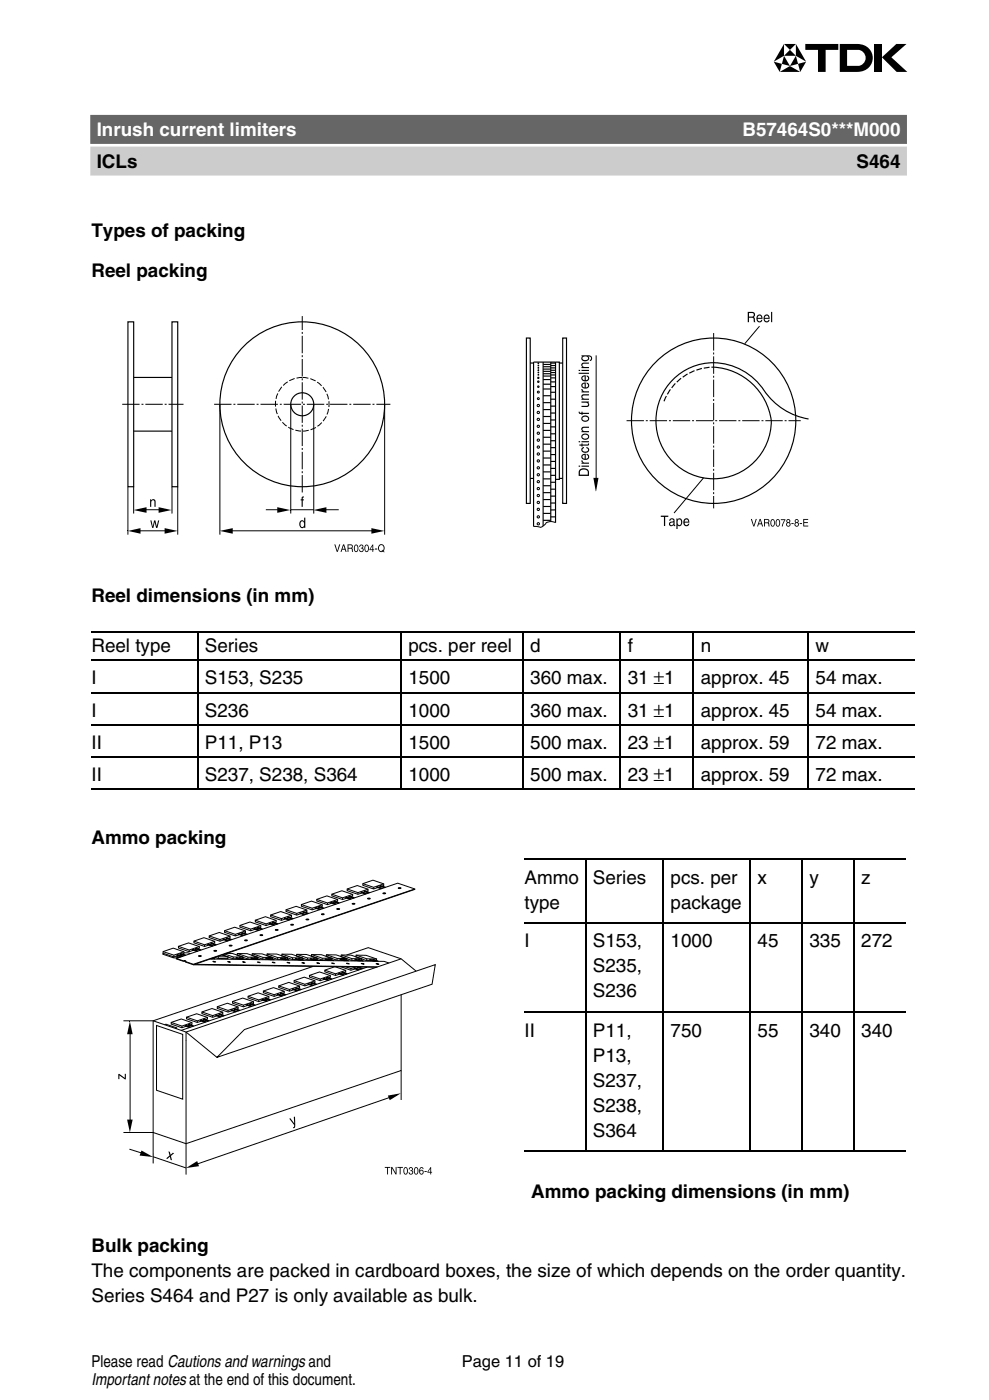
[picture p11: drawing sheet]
<svg xmlns="http://www.w3.org/2000/svg" width="148mm" height="210mm" viewBox="0 0 148 210" stroke-linecap="round" stroke-linejoin="round" font-family="sans-serif">
<g fill="#000">
<path d="M19.2 79.6l1.9-.4v.8zM20 76.5l2-.5v.9zM22.5 78h.2l.2 .9 .2-.9h.2l.2 .9 .2-.9h.2l-.3 1.2h-.2l-.2-.9-.2 .9h-.2zM22.5 74.9h.1v.1l.4-.2 .3 .2v1h-.2v-.9l-.2-.1-.2 .1v.9h-.2zM23.8 76l1.9 .5-1.9 .4zM24.7 79.2l1.9 .4-1.9 .4zM32.9 79.6l2-.4v.8zM41.5 76l2 .5-2 .4zM45.2 74.5l.3-.1v.2l-.1 .1v.2h.1v.1h-.1v1h-.2v-1h-.2v-.1h.2zM47 76.5l1.9-.5v.9zM55.6 79.2l2 .4-2 .4zM88.9 71.6h.8l-.4 2z"/>
<path d="M19.5 153.1l.4 2h-.9zM53.7 145h.4l-.2 .1zM17.7 161h.2l.8 .6v-.6h.2v.8h-.2l-.8-.6v.6h-.2zM19 167.9h.9l-.4 1.9zM21.2 172.5l1.7 1-2-.2zM25.2 172.6l.2 .1 .2 .4 .3-.3 .2 .1-.5 .4 .2 .7-.2-.1-.2-.5-.3 .4-.2-.1 .5-.5zM27.9 175.1l1.6-1 .3 .7zM43.3 167.7h.2l.6 .7-.1-.9 .2-.1v.9a.69 .69 0 0 1-.2 .9l-.1-.2 .2-.1v-.2zM58.1 164.3l2-.4-1.7 1.1z"/>
<path d="M112 46.8h.9a.43 .43 0 0 1 0 .7l.1 .1 .2 .7h-.3v-.2a.32 .32 0 0 0-.2-.5h-.5v.7h-.2zM112.2 46.9v.6l.7-.1v-.2l-.1-.3zM113.4 47.3l.4-.2 .2 .1 .2 .3v.3h-.7l.1 .3 .2 .1 .4-.2a.42 .42 0 0 1-.7 .3 .76 .76 0 0 1-.1-1zM113.6 47.4l-.1 .3h.6l-.2-.3zM114.5 47.3l.4-.2 .2 .1 .2 .3v.3h-.7l.1 .3 .2 .1 .2-.2h.2a.44 .44 0 0 1-.4 .3 .44 .44 0 0 1-.5-.2v-.3zM114.7 47.4l-.1 .3h.5l-.1-.3zM115.5 46.8h.2v1.5h-.2z"/>
<path d="M45 78.1l.3-.1 .3 .2v-.6h.1v1.6h-.1v-.2l-.3 .2a.65 .65 0 0 1-.3-1.1zM45.1 78.2l-.1 .2a.39 .39 0 0 0 .4 .6 .52 .52 0 0 0-.1-.8z"/>
<path d="M86.9 70.4a.84 .84 0 0 1 1.3 .4v.6h-1.5v-.6zM86.9 70.6v.6h1.2v-.4a.64 .64 0 0 0-1.2-.2zM87.1 69.8h1.1v.2h-1.1zM86.7 69.8h.2v.2h-.2zM87.1 69h.2l.1 .3 .8 .1v.1h-1.1v-.1h.2zM87.2 68.2l.6-.2v.8l.1-.1 .2-.2-.2-.3v-.2a.45 .45 0 0 1 .4 .4 .45 .45 0 0 1-.3 .5 .56 .56 0 0 1-.7 0 .56 .56 0 0 1-.1-.7zM87.3 68.3v.3l.3 .2v-.6zM87.1 67.2l.4-.2v.2l-.2 .2a.46 .46 0 0 0 .4 .3 .46 .46 0 0 0 .4-.3l-.3-.2v-.2l.4 .2 .1 .2a.57 .57 0 0 1-.7 .5 .57 .57 0 0 1-.5-.7zM86.8 66.6h.3v-.1h.2v.1h.7l.1-.1h.1l.1 .1-.1 .2h-.9v.2h-.2v-.2h-.3zM87.1 66.1h1.1v.2h-1.1zM86.7 66.1h.2v.2h-.2zM87.2 65.2a.57 .57 0 0 1 .7-.2 .57 .57 0 0 1 .3 .7 .57 .57 0 0 1-.8 .2 .57 .57 0 0 1-.2-.7zM87.3 65.3a.37 .37 0 0 0 .4 .5 .37 .37 0 0 0 .3-.5l-.3-.1zM87.2 64h1v.1l-.8 .1-.1 .2 .1 .2h.8v.2h-1.1v-.2h.2l-.2-.3zM87.2 62.5a.57 .57 0 0 1 .7-.2 .57 .57 0 0 1 .3 .7 .57 .57 0 0 1-.8 .2 .57 .57 0 0 1-.2-.7zM87.3 62.6a.37 .37 0 0 0 .4 .5 .37 .37 0 0 0 .3-.5l-.3-.1zM86.7 61.7h.1l.2 .2h.1v-.2h.2v.2h.9v.2h-.9v.1h-.2v-.1l-.3-.1zM87.1 60.2h1.1v.2h-.1a.35 .35 0 0 1 0 .6h-1v-.2h.8h.2v-.1l-.2-.3h-.8zM87.2 59.2l1-.1v.2h-.8l-.1 .2 .1 .2 .8 .1v.1h-1.1v-.1h.2l-.2-.3zM87.1 58.3h.2l.1 .3 .8 .1v.1h-1.1v-.1h.2zM87.2 57.5l.6-.2v.8h.1l.2-.3-.2-.3v-.2a.45 .45 0 0 1 .4 .4 .45 .45 0 0 1-.3 .5 .56 .56 0 0 1-.7 0 .56 .56 0 0 1-.1-.7zM87.3 57.6v.3l.3 .2v-.6zM87.2 56.5l.6-.2v.7h.1l.2-.3-.2-.4a.41 .41 0 0 1 .4 .4 .61 .61 0 0 1-.6 .5 .61 .61 0 0 1-.6-.5zM87.3 56.6v.3l.3 .1v-.6zM86.7 55.9h1.5v.2h-1.5zM87.1 55.5h1.1v.1h-1.1zM86.7 55.5h.2v.1h-.2zM87.2 54.4h1v.1h-.8l-.1 .3 .1 .2h.8v.2h-1.1v-.2h.2l-.2-.3zM87.3 53.5v.2a.47 .47 0 0 0 .4 .3 .47 .47 0 0 0 .4-.3v-.1a.6 .6 0 0 0-.8-.1zM87.1 53.3h1.4a.48 .48 0 0 1 .1 .7l-.2 .1 .2-.4a.36 .36 0 0 0-.5-.3l.2 .3a.62 .62 0 0 1-.6 .5 .62 .62 0 0 1-.6-.5l.2-.3h-.2z"/>
<path d="M99 77.3h1.1v.2h-.4v1.4h-.2v-1.4h-.5zM100.3 77.9a.42 .42 0 0 1 .4-.2 .42 .42 0 0 1 .4 .3v.7l.1 .2-.3-.1v-.1a.36 .36 0 0 1-.5 .2 .36 .36 0 0 1-.1-.6l.5-.1 .1-.2-.2-.1-.3 .2h-.1zM100.5 78.4l-.1 .3a.29 .29 0 0 0 .5-.2v-.2zM101.6 78v.6l.2 .1a.47 .47 0 0 0 .2-.4 .47 .47 0 0 0-.2-.4zM101.3 77.7h.2v.2l.3-.2a.63 .63 0 0 1 .4 .6 .63 .63 0 0 1-.4 .6l-.3-.2v.6h-.2zM102.5 77.9l.4-.2 .2 .1 .1 .2 .1 .4h-.7l.1 .3h.1l.3-.2h.2a.44 .44 0 0 1-.4 .4 .44 .44 0 0 1-.5-.3v-.3zM102.7 77.9l-.1 .3h.5l-.1-.3z"/>
<path d="M112.5 77.8h.1l.3 1 .3-1h.2l-.4 1.1h-.1zM113.8 77.8h.2l.3 1.1h-.1l-.1-.3h-.4l-.1 .3h-.2zM113.9 78l-.2 .5h.3zM114.5 77.8h.6a.32 .32 0 0 1 0 .6l.2 .5h-.2v-.4h-.2h-.3v.4h-.1zM114.6 77.9v.4h.5v-.3zM115.6 78v.2a.53 .53 0 0 0 .2 .6 .56 .56 0 0 0 0-.8zM115.5 77.9l.3-.1a.65 .65 0 0 1 0 1.2 .67 .67 0 0 1-.3-1.1zM116.4 78v.2a.53 .53 0 0 0 .1 .6 .58 .58 0 0 0 0-.8zM116.3 77.9l.2-.1a.65 .65 0 0 1 0 1.2 .67 .67 0 0 1-.2-1.1zM117 77.9h.7l-.4 1h-.2l.1-.2 .3-.7h-.5zM117.9 77.9l.2-.1 .3 .2-.1 .3a.33 .33 0 0 1 0 .6h-.3a.33 .33 0 0 1-.2-.2 .33 .33 0 0 1 .1-.4 .28 .28 0 0 1 0-.4zM117.9 78.5v.3h.3v-.3zM118 78v.3l.2-.1v-.2zM118.6 78.4h.3v.2h-.3zM119.2 77.9l.2-.1 .2 .2-.1 .3a.33 .33 0 0 1 .1 .5 .33 .33 0 0 1-.5 .1 .33 .33 0 0 1 .1-.6 .28 .28 0 0 1 0-.4zM119.2 78.5v.3h.3v-.3zM119.2 78v.3l.3-.1v-.2zM119.8 78.4h.4v.2h-.4zM120.3 77.8h.8v.1h-.6v.4h.5v.1h-.5v.4h.6v.1h-.8z"/>
<path d="M50.1 81.6h.1l.3 1 .3-1h.2l-.4 1.1h-.1zM51.4 81.6h.2l.3 1.1h-.1l-.1-.3h-.4l-.1 .3h-.2zM51.5 81.8l-.2 .5h.3zM52.1 81.6h.6a.33 .33 0 0 1 0 .6l.2 .5h-.2v-.4h-.2h-.3v.4h-.1zM52.2 81.7v.4h.5v-.3zM53.2 81.8v.2a.53 .53 0 0 0 .2 .7 .58 .58 0 0 0 0-.9zM53.1 81.7l.3-.1a.64 .64 0 0 1 0 1.2 .67 .67 0 0 1-.3-1.1zM53.9 81.7l.2-.1a.29 .29 0 0 1 .3 .2 .29 .29 0 0 1 0 .3l-.1 .1a.33 .33 0 0 1 0 .5l-.3 .1-.2-.2v-.2l.3 .3 .3-.3-.1-.1-.2-.1v-.1h.2v-.3h-.2l-.3 .2zM54.8 81.8l-.1 .2a.53 .53 0 0 0 .2 .7 .58 .58 0 0 0 0-.9zM54.7 81.7l.2-.1a.64 .64 0 0 1 0 1.2 .67 .67 0 0 1-.2-1.1zM55.8 81.6h.1v.8h.2v.1h-.2v.2h-.1v-.2h-.4zM55.8 81.9l-.3 .5h.3zM56.2 82.2h.3v.2h-.3zM56.9 81.8a.45 .45 0 0 0-.1 .5 .45 .45 0 0 0 .5 .3l-.1-.1v-.1l.2 .1a.44 .44 0 0 0 .1-.5 .44 .44 0 0 0-.6-.2zM56.8 81.7l.3-.1a.64 .64 0 0 1 .4 1l.1 .1-.1 .1-.1-.1-.3 .1a.62 .62 0 0 1-.5-.5 .62 .62 0 0 1 .2-.6z"/>
<path d="M57.7 175h.8v.1h-.4v1h-.1v-1h-.3zM58.6 175h.2l.5 .9v-.9h.1v1.1h-.1l-.6-.9v.9h-.1zM59.5 175h.9v.1h-.4v1h-.1v-1h-.4zM60.7 175.2l-.1 .1a.52 .52 0 0 0 .2 .7 .59 .59 0 0 0 0-.9zM60.6 175.1l.2-.1a.64 .64 0 0 1 0 1.1 .66 .66 0 0 1-.2-1zM61.4 175h.2a.29 .29 0 0 1 .2 .1 .29 .29 0 0 1 0 .3l-.1 .1a.32 .32 0 0 1 .1 .6h-.3a.32 .32 0 0 1-.3-.4l.4 .3 .2-.2-.1-.2h-.2v-.1l.2-.1v-.2l-.1-.1-.4 .2zM62.2 175.2v.1a.52 .52 0 0 0 .1 .7 .57 .57 0 0 0 0-.9zM62.1 175.1l.2-.1a.64 .64 0 0 1 0 1.1 .66 .66 0 0 1-.2-1zM62.9 175.1l.4-.1 .1 .3-.2-.2-.2 .1-.1 .3a.29 .29 0 0 1 .5 0 .38 .38 0 0 1-.3 .6 .65 .65 0 0 1-.2-1zM63 175.6v.3h.3v-.3l-.2-.1zM63.6 175.6h.3v.1h-.3zM64.5 175h.1v.7h.1v.1h-.1v.3h-.1v-.3h-.5zM64.5 175.2l-.4 .5h.4z"/>
</g>
<path d="M106.9 49.9v26.3M18.3 60.6h9.2M32.1 60.6h26.4M45.3 73.8v-26.4M93.9 63.1h26.1" fill="none" stroke="#000" stroke-width=".15" stroke-dasharray="2.6 .3 .3 .3" stroke-linecap="butt"/>
<g fill="none" stroke="#000" stroke-width=".17">
<path d="M19.2 48.3h.8v24.7h-.8zM20 56.6h5.8M25.8 48.3h.8v24.7h-.8zM78.9 50.7h.5v24.8h-.5zM79.4 54.4h.5M81.4 59.3h1.1M81.4 58.3h1.1M81.4 57.6h1.1M81.4 56.9h1.1M81.4 56.4h1.1M81.4 56h1.1M81.4 55.7h1.1"/>
<path d="M81.4 55.3h1.1M81.4 55h1.1M81.4 54.6h1.1M81.4 54.3v24.6M82.5 59.9h.7M82.5 58.8h.7M82.5 58h.7M82.5 57.3h.7M82.5 56.7h.7M82.5 56.2h.7M82.5 55.9h.7M82.5 55.5h.7"/>
<path d="M82.5 55.2h.7M82.5 54.8h.7M82.5 54.3v23.9M82.5 54.4h.7M83.2 54.3h.6v17.6h-.6M83.2 54.3h-3.3v24.6M83.2 54.3v24.1M83.8 54.4h.5M84.3 50.7h.6v24.8h-.6zM98.2 54.3a12.3 12.3 0 0 1 17.4 .1 12.3 12.3 0 0 1 0 17.4 12.3 12.3 0 0 1-17.4 0 12.5 12.5 0 0 1 0-17.5zM106.9 55a9.3 9.3 0 0 1 8.7 8.1 8.7 8.7 0 0 1-9.6 8.6 8.7 8.7 0 0 1-7.6-10.5 8.7 8.7 0 0 1 11.2-6.4 10 10 0 0 1 5.4 4.5 10 10 0 0 0 6.1 3.5M20 64.6h5.8"/>
<path d="M79.4 71.7h.5M81.4 78h1.1M81.4 77h1.1M81.4 75.9h1.1M81.4 74.9h1.1M81.4 73.9h1.1M81.4 72.8h1.1M81.4 71.8h1.1M81.4 70.7h1.1M81.4 69.7h1.1M81.4 68.7h1.1M81.4 67.6h1.1"/>
<path d="M81.4 66.6h1.1M81.4 65.6h1.1M81.4 64.5h1.1M81.4 63.5h1.1M81.4 62.4h1.1M81.4 61.4h1.1M81.4 60.4h1.1M82.5 77.5h.7M82.5 76.5h.7M82.5 75.4h.7M82.5 74.4h.7M82.5 73.3h.7"/>
<path d="M82.5 72.3h.7M82.5 71.3h.7M82.5 70.2h.7M82.5 69.2h.7M82.5 68.2h.7M82.5 67.1h.7M82.5 66.1h.7M82.5 65h.7M82.5 64h.7M82.5 63h.7M82.5 61.9h.7M82.5 60.9h.7"/>
<path d="M83.8 71.7h.5"/>
<circle cx="45.3" cy="60.6" r="1.72"/>
<circle cx="45.3" cy="60.6" r="12.4"/>
</g>
<path d="M45.3 56.6a4 4 0 0 0-3.6 5.8 4 4 0 0 0 6.8 .7 4 4 0 0 0-2.4-6.4l-.8-.1" fill="none" stroke="#000" stroke-width=".15" stroke-dasharray=".9 .3" stroke-linecap="butt"/>
<g fill="none" stroke="#000" stroke-width=".15">
<path d="M80.6 55.8l.1 .1zM80.6 55.1l.1 .1zM80.6 55.5h.1zM89.3 53.3v18.6M113.8 48.9l-2.2 2.6M19.2 73v7.2M20 73v4M20.9 79.6h4M21.7 76.4h2.3M25.8 73v4M26.6 73v7.2M32.9 60.6v19.6"/>
<path d="M34.7 79.6h21.2M39.8 76.4h2M43.6 60.6v16.4M43.6 76.4h3.4M47 60.6v16.4M48.7 76.4h2M57.6 60.6v19.6M80.6 72.1h.2v.2h-.3zM80.6 65.8l.2 .1v.2l-.1 .1-.2-.2zM83.2 78.4a1.3 1.3 0 0 0-1.7 .4 .76 .76 0 0 1-1 .1h-.6M105.4 71.6l-4.4 5.3M33.6 139.5l1.7 .6 1.5-.5"/>
<path d="M35.9 138.8l1.7 .5 1.5-.5M36.2 139.9l.8 .2M36.3 140l-.2 .1M36.5 139.9l.3-.1v-.2l-1.6-.6-1.6 .5v.3l1.7 .5 .6-.2M37.6 139.3v.3M38 139.2l.8 .3M38.2 138l1.7 .5 1.5-.5M38.5 139.1l.8 .2M38.6 139.2l-.2 .1M38.8 139.1l.3-.1v-.2l-1.6-.6-1.6 .6v.2l1.7 .6 .6-.3M38.9 139.5l-.9-.3 .7 .3M39.4 139.3l-.9-.2 .7 .3"/>
<path d="M39.9 138.5v.3M40.3 138.5l.8 .2M40.5 137.2l1.7 .5 1.5-.5M40.8 138.3l.8 .2M40.9 138.4l-.2 .1M41.1 138.3h.3v-.3l-1.6-.6-1.6 .6v.2l1.7 .6 .6-.2M41.2 138.7l-.9-.2 .7 .2M41.3 139.4h.4l-.3 .1zM41.3 139.5h.3M41.7 138.5l-.9-.2 .7 .3M42.2 137.7v.3M42.6 137.7l.8 .2"/>
<path d="M42.9 136.4l1.6 .6 1.5-.6M43.1 137.5l.8 .3M43.2 137.6l-.2 .1M43.4 137.6l.3-.1v-.3l-1.6-.5-1.6 .5v.2l1.7 .6 .6-.2M43.5 137.9l-.9-.2 .7 .3M43.6 138.6h.3a.17 .17 0 0 1-.1 .2 .17 .17 0 0 1-.2-.1zM43.6 138.7h.3M44 137.7l-.9-.2 .7 .3M44.5 137v.2M44.9 136.9l.8 .3M45.2 135.6l1.6 .6 1.5-.5M45.4 136.7l.8 .3"/>
<path d="M45.6 136.8l-.3 .1M45.7 136.8l.3-.1v-.3l-1.6-.5-1.5 .5v.3l1.6 .5 .6-.2M45.8 137.1l-.9-.2 .7 .3M45.9 137.8l.4 .1zM45.9 137.9h.3M46.3 136.9l-.9-.2 .7 .3M46.8 136.2v.2M47.2 136.1l.8 .3M47.5 134.8l1.6 .6 1.5-.5M47.7 135.9l.8 .3M47.8 136l-.2 .1M48 136l.3-.1v-.2l-1.6-.6-1.5 .5v.3l1.6 .5 .6-.2"/>
<path d="M48.1 136.3l-.9-.2 .7 .3M48.2 137.1h.4l-.3 .1zM48.2 137.1h.3M48.6 136.2l-.9-.3 .7 .3M49.1 135.4v.2M49.5 135.3l.8 .3M49.7 134.1l1.6 .5 1.5-.5M50 135.2l.8 .2M50.2 135.3l-.3 .1M50.3 135.2l.3-.1v-.2l-1.6-.6-1.5 .5v.3l1.6 .5 .6-.2M50.4 135.5l-.9-.2 .7 .3M50.5 136.3h.3"/>
<path d="M50.5 136.3h.4l-.3 .1zM50.9 135.4l-.9-.2 .7 .2M51.3 134.6v.3M51.8 134.6l.8 .2M52 133.3l1.6 .5 1.5-.5M52.3 134.4l.7 .2M52.4 134.5l-.3 .1M52.6 134.4h.2v-.3l-1.6-.5-1.5 .5v.2l1.6 .6 .6-.2M52.6 134.8l-.8-.2 .7 .2M52.8 135.5h.4l-.3 .1zM52.8 135.5h.3M53.1 134.6l-.8-.2 .6 .3"/>
<path d="M53.6 133.8v.3M54.1 133.8l.8 .2M54.4 132.5l1.6 .5 1.5-.5M54.6 133.6l.7 .3M54.7 133.7l-.3 .1M54.9 133.7l.2-.1v-.3l-1.6-.5-1.5 .5v.2l1.6 .6 .6-.2M54.9 134l-.8-.2 .7 .3M55.1 134.7h.4l-.3 .1zM55.1 134.8h.3M55.4 133.8l-.8-.2 .6 .3M56 133v.3M56.4 133l.8 .2"/>
<path d="M56.9 132.8l.8 .3M57.1 132.9l-.3 .1M57.2 132.9l.3-.1v-.3l-1.6-.5-1.5 .5v.2l1.6 .6 .6-.2M57.3 133.2l-.9-.2 .7 .3M57.4 133.9h.4l-.3 .1zM57.4 134h.3M57.8 133l-.9-.2 .7 .3M59.7 133.1l.4 .1h-.3zM59.7 133.2h.3M62.1 133.3l-33.1 11.3-1.2-.4M19.5 154.2v13.9M23.4 153.8l4 1.3v9.7l-4-1.3z"/>
<path d="M24.4 142.9v.2l1.6 .5h.7M24.4 142.7l1.6 .5 1.6-.5M24.7 153.6h.2l1.6 .5v.2M25.6 153.3l1.7 .5 1.5-.5M26 143.2v.4M26.4 143.4h.6M26.4 143.7l1.1 .4M26.5 154.1l-.2 .1M26.5 143.5l.3 .1M26.5 143.2l.8 .2M26.7 141.9l1.6 .5 1.6-.5M26.9 143.6l-.4-.1 .2 .1"/>
<path d="M26.9 143.2l.6 .2M27 143.5h.1M27 143l.8 .2M27.1 143.5h-.2M27.1 143.1l-.3 .1M27.3 153.8v.3M27.3 143h.3v-.3l-1.6-.5-1.6 .5v.2l1.6 .6 .7-.2M27.4 143.4l-.9-.2 .7 .2M27.5 144.1h.3v.1M27.5 144.1l-1.1-.4 33.2-11.3 2.5 .9-33.1 11.3-1.2-.4M27.5 144.1h.1M27.5 144.1l.3 .1"/>
<path d="M27.6 142.8l.9 .2M27.7 153.8l.8 .2M27.8 143.2l-.8-.2 .7 .3M27.9 156h.1M27.9 152.5l1.7 .6 1.5-.6M28.2 153.6l.8 .3M28.3 153.7l-.2 .1M28.3 142.4v.3M28.5 153.7l.3-.1v-.3l-1.6-.5-1.6 .5v.2l1.7 .6 .6-.2M28.6 154l-.9-.2 .7 .3M28.8 142.4l.8 .2M29 144.6l27.4 .4"/>
<path d="M29 144.6h.1M29.1 153.8l-.9-.2 .7 .3M29.1 141.1l1.6 .6 1.5-.6M29.1 144.6l27.5 .4M29.3 142.2l.8 .3M29.4 142.3l-.3 .1M29.6 153.1v.2M29.6 142.3l.3-.1v-.3l-1.6-.5-1.6 .5v.2l1.6 .6 .7-.2M29.7 142.6l-.9-.2 .7 .3M29.8 143.3a.17 .17 0 0 1 .2-.1 .17 .17 0 0 1 .1 .2zM29.8 143.4h.3M30 153l.8 .2"/>
<path d="M30.1 142.4l-.8-.2 .7 .3M30.2 151.7l1.7 .6 1.5-.5M30.5 152.8l.8 .3M30.6 152.9l-.2 .1M30.7 141.7v.2M30.8 152.9l.3-.1v-.3l-1.6-.5-1.6 .5v.3l1.7 .5 .6-.2M30.9 153.2l-.9-.2 .7 .3M31.1 141.6l.8 .2M31.3 140.3l1.7 .6 1.5-.5M31.4 153.1l-.9-.3 .7 .3M31.5 143.8l26 .3 .8 .3M31.6 141.4l.8 .3"/>
<path d="M31.6 143.7l.1 .1M31.7 143.7l.1 .1M31.7 143.7l.2 .1M31.7 141.5l-.3 .1M31.8 143.7l.4 .1M31.9 152.3v.2M31.9 143.7l.4 .1M31.9 144.1l.4 .1zM31.9 141.5l.3-.1v-.3l-1.6-.5-1.5 .5v.3l1.6 .5 .6-.2M31.9 143.6l-.2 .1M32 141.8l-.9-.2 .7 .3M32.1 142.5l.3 .1h-.2z"/>
<path d="M32.1 142.6h.3M32.3 152.2l.8 .3M32.5 141.7l-.9-.3 .7 .3M32.5 158.5l4.1-4.1 28.6-9.8-.5 3-32.2 10.9-4.6-3.8v21.4M32.6 150.9l1.6 .6 1.5-.5M32.6 143.4l1.6 .1M32.7 143.4v.3M32.8 152l.8 .3M32.9 152.1l-.2 .2M33 140.9v.2M33.1 152.1l.3-.1v-.2l-1.6-.6-1.6 .5v.3l1.7 .5 .6-.2M33.2 152.4l-.9-.2 .7 .3"/>
<path d="M33.3 143.2l.9 .3-.1 .2h-1.4l-.5-.2M33.4 140.8l.8 .3M33.6 143l1.4 .5h1.4M33.7 152.3l-.9-.3 .7 .3M33.8 142.9l1 .1 1.6 .5v.3l-1.5-.1-1.6-.5v-.1M33.9 140.6l.8 .3M34 140.8h-.2M34.1 144.2l.4 .1zM34.2 151.5v.2M34.2 140.7l.3-.1v-.2l-1.6-.6-1.6 .5v.3l1.7 .5 .6-.2M34.3 141l-.9-.2 .7 .3M34.3 141.8l.1-.1a.17 .17 0 0 1 .2 0 .17 .17 0 0 1 .1 .1z"/>
<path d="M34.4 141.8h.3M34.6 151.4l.8 .3M34.8 140.9l-.9-.3 .7 .3M34.8 150.2l1.7 .5 1.5-.5M35 143.5l-.1 .2M35.1 151.3l.8 .2M35.2 151.4l-.2 .1M35.3 140.1v.2M35.4 143.6l.7 .2M35.4 151.3l.3-.1v-.2l-1.6-.6-1.5 .5v.3l1.6 .5 .6-.2M35.5 151.6l-.9-.2 .7 .3M35.6 143h1.4l1.6 .5v.3h-1.5l-1.6-.6z"/>
<path d="M35.6 143l1.6 .5h1.4M35.7 140l.8 .3M35.8 143.6l.8 .2M35.9 143.8l-.5-.2 .8 .2M36 151.5l-.9-.2 .7 .3M36.3 144.2l.4 .1zM36.4 143.8l-.6-.2 .9 .2M36.5 150.7v.3M36.6 140.2l-.9-.2 .7 .3M36.7 141v-.1a.17 .17 0 0 1 .2 0 .17 .17 0 0 1 .1 .1zM36.7 141h.3M36.9 150.6l.8 .3"/>
<path d="M37.1 140.1l-.9-.2 .7 .2M37.2 149.4l1.6 .5 1.5-.5M37.2 143.5l-.1 .3M37.4 150.5l.8 .2M37.6 150.6l-.3 .1M37.6 143.6l.8 .3M37.7 150.5l.3-.1v-.2l-1.6-.6-1.6 .6v.2l1.7 .6 .6-.3M37.8 143h1.5l1.6 .6-.1 .2h-1.5l-1.6-.5zM37.8 143l1.6 .5 1.5 .1M37.8 150.9l-.9-.3 .7 .3M38.1 143.6l.7 .3M38.2 143.9l-.6-.3 .9 .3"/>
<path d="M38.3 150.7l-.9-.2 .7 .3M38.6 144.2l.4 .1zM38.6 143.9l-.5-.3 .8 .3M38.8 149.9v.3M39 140.2h.3a.17 .17 0 0 1-.1 .1 .17 .17 0 0 1-.2 0zM39 140.2h.3M39.2 149.9l.8 .2M39.4 143.5l-.1 .3M39.5 148.6l1.6 .5 1.5-.5M39.7 149.7l.8 .3M39.8 143.6l.8 .3M39.9 149.8l-.3 .1"/>
<path d="M40 143h1.5l1.6 .6-.1 .3-1.4-.1-1.6-.5zM40 143l1.6 .6h1.5M40 149.7h.3v-.3l-1.6-.5-1.5 .5v.2l1.6 .6 .6-.2M40.1 150.1l-.9-.2 .7 .2M40.3 143.7l.8 .2M40.4 143.9l-.6-.3 .9 .3M40.6 149.9l-.9-.2 .7 .3M40.8 144.3l.4 .1zM40.8 143.9l-.5-.2 .8 .2M41.1 149.1v.3M41.5 149.1l.8 .2M41.6 143.6v.2"/>
<path d="M41.8 147.8l1.6 .6 1.5-.6M42 148.9l.8 .3M42.1 143.7l.7 .2M42.2 149l-.3 .1M42.2 143.1h1.5l1.6 .5v.3h-1.5l-1.6-.6zM42.2 143.1l1.6 .5h1.5M42.3 149l.3-.1v-.3l-1.6-.5-1.5 .5v.2l1.6 .6 .6-.2M42.4 149.3l-.9-.2 .7 .3M42.5 143.7l.8 .2M42.6 143.9l-.5-.2 .8 .2M42.9 149.1l-.9-.2 .7 .3M43 144.3l.4 .1z"/>
<path d="M43.1 143.9l-.6-.2 .9 .2M43.4 148.4v.2M43.8 148.3l.8 .2M43.8 143.6v.3M44.1 147l1.6 .6 1.5-.5M44.3 143.7l.7 .3M44.3 148.1l.8 .3M44.5 148.2l-.3 .1M44.5 143.1h1.4l1.6 .6v.2h-1.5l-1.6-.6zM44.5 143.1l1.6 .5 1.4 .1M44.6 148.2l.3-.1v-.3l-1.6-.5-1.5 .5v.3l1.6 .5 .6-.2M44.7 148.5l-.9-.2 .7 .3"/>
<path d="M44.7 143.7l.8 .3M44.8 144l-.5-.3 .8 .3M45.2 148.4l-.9-.3 .7 .3M45.2 144.3l.4 .1zM45.3 144l-.6-.3 .9 .3M45.7 147.6v.2M46.1 143.6l-.1 .3M46.1 147.5l.8 .3M46.4 146.2l1.6 .6 1.5-.5M46.5 143.7l.8 .3M46.6 147.3l.8 .3M46.7 143.1h1.4l1.7 .6-.1 .2h-1.5l-1.6-.5z"/>
<path d="M46.7 143.1l1.6 .6h1.5M46.8 147.5l-.3 .1M46.9 144.9l-24 8.2v16.7l5 1.7 32.2-11v-11.4M46.9 147.4l.3-.1v-.2l-1.6-.6-1.5 .5v.3l1.6 .5 .6-.2M47 143.7l.7 .3M47 147.7l-.9-.2 .7 .3M47.1 144l-.6-.3 .9 .3M47.5 144.4h.4zM47.5 147.6l-.9-.3 .7 .3M47.5 144l-.5-.3 .8 .3M48 146.8v.2M48.3 143.7l-.1 .2"/>
<path d="M48.5 146.7l.7 .3M48.7 145.5l1.6 .5 1.5-.5M48.7 143.8l.8 .2M48.9 143.1l1.5 .1 1.6 .5-.1 .3h-1.4l-1.6-.6zM48.9 143.1l1.6 .6h1.5M48.9 146.6l.8 .2M49.1 146.7l-.3 .1M49.2 143.8l.7 .2M49.2 146.6l.3-.1v-.2l-1.6-.6-1.5 .5v.3l1.6 .5 .6-.2M49.3 144l-.6-.2 .9 .2M49.3 147l-.8-.3 .6 .3M49.7 144.4l.4 .1z"/>
<path d="M49.7 144l-.5-.2 .8 .2M49.8 146.8l-.9-.2 .7 .2M50.3 146v.3M50.5 143.7v.3M50.7 145.9l.8 .3M51 143.8l.7 .3M51 144.9l1.6 .6 .6-.2M51.1 143.2h1.5l1.6 .5v.3h-1.5l-1.6-.6zM51.1 143.2l1.6 .5h1.5M51.2 145.8l.8 .2M51.4 145.9l-.3 .1M51.4 143.8l.8 .3"/>
<path d="M51.5 144.1l-.5-.3 .8 .3M51.5 145.8l.3-.1v-.2l-1.6-.6-1.5 .6v.2l1.6 .6 .6-.3M51.6 146.2l-.9-.3 .7 .3M51.8 145l.8 .2 .7-.2M51.9 143.2l3.3-1.1 4.9 1.7 2.2 1.8M51.9 144.4l.4 .1zM52 144.1l-.6-.3 .9 .3M52.1 146l-.9-.2 .7 .3M52.6 145.2v.3M52.7 143.7v.3M53.1 145.2l.7 .2M53.2 143.8l.7 .3"/>
<path d="M53.4 143.2h1.4l1.6 .6v.2h-1.5l-1.6-.5zM53.4 143.2l1.6 .6h1.4M53.5 145l.8 .3M53.6 143.8l.8 .3M53.7 145.1l-.3 .1M53.7 144.1l-.5-.3 .8 .3M53.9 145.4l-.8-.2 .6 .2M54 145h.1M54.1 144.5h.4zM54.2 144.1l-.6-.3 .9 .3M54.4 145.2l-.9-.2 .7 .3M55 143.8l-.1 .2"/>
<path d="M55 145l-27.8 9.5M55.4 143.9l.8 .2M55.9 143.9l.7 .2M55.9 144.1l-.5-.2 .9 .2M56.4 144.5l.4 .1zM56.4 144.1l-.5-.2 .8 .2M60.1 143.8l-32.2 10.9-5-1.6h-4.4M18.5 169.8h4.4v4.6M19.4 172.3l1.9 .6M22.9 173.4l5 1.7M59.5 164.2l-30 10.3M60.1 160.5v4.4"/>
<circle cx="80.7" cy="58.8" r=".14"/>
<circle cx="80.7" cy="58" r=".11"/>
<circle cx="80.7" cy="59.8" r=".14"/>
<circle cx="80.7" cy="57.2" r=".11"/>
<circle cx="80.7" cy="56.2" r=".06"/>
<circle cx="80.7" cy="54.8" r=".06"/>
<circle cx="80.7" cy="54.5" r=".06"/>
<circle cx="80.7" cy="56.6" r=".1"/>
<circle cx="80.6" cy="70.2" r=".18"/>
<circle cx="80.6" cy="69.1" r=".18"/>
<circle cx="80.6" cy="78.5" r=".18"/>
<circle cx="80.6" cy="76.4" r=".18"/>
<circle cx="80.6" cy="65" r=".18"/>
<circle cx="80.6" cy="60.8" r=".18"/>
<circle cx="80.6" cy="61.9" r=".18"/>
<circle cx="80.6" cy="68.1" r=".18"/>
<circle cx="80.6" cy="63.9" r=".18"/>
<circle cx="80.6" cy="62.9" r=".18"/>
<circle cx="80.6" cy="77.5" r=".18"/>
<circle cx="80.6" cy="71.2" r=".18"/>
<circle cx="80.6" cy="75.3" r=".18"/>
<circle cx="80.6" cy="67" r=".18"/>
<circle cx="80.6" cy="74.3" r=".18"/>
<circle cx="80.6" cy="73.3" r=".18"/>
</g>
<path d="M99.5 60.2a8 8 0 0 1 7.4-5.2" fill="none" stroke="#000" stroke-width=".17" stroke-dasharray=".9 .3" stroke-linecap="butt"/>
<g fill="none" stroke="#000" stroke-width=".18">
<path d="M13.7 94.7h15.9M13.7 99h15.9M29.6 94.6v23.8M29.7 94.7h30.4M29.7 99h30.4M60.1 94.6v23.8M60.2 94.7h18.1M60.2 99h18.1M78.3 94.6v23.8M78.4 94.7h14.5M78.4 99h14.5M92.9 94.6v23.8"/>
<path d="M93 94.7h10.9M93 99h10.9M103.9 94.6v23.8M104 94.7h17.1M104 99h17.1M121.1 94.6v23.8M121.2 94.7h15.8M121.2 99h15.8M13.7 103.9h15.9M13.7 108.7h15.9M13.7 113.5h15.9M13.7 118.3h15.9"/>
<path d="M29.7 103.9h30.4M29.7 108.7h30.4M29.7 113.5h30.4M29.7 118.3h30.4M60.2 103.9h18.1M60.2 108.7h18.1M60.2 113.5h18.1M60.2 118.3h18.1M78.4 103.9h14.5M78.4 108.7h14.5M78.4 113.5h14.5M78.4 118.3h14.5"/>
<path d="M93 103.9h10.9M93 108.7h10.9M93 113.5h10.9M93 118.3h10.9M104 103.9h17.1M104 108.7h17.1M104 113.5h17.1M104 118.3h17.1M121.2 103.9h15.8M121.2 108.7h15.8M121.2 113.5h15.8M121.2 118.3h15.8"/>
<path d="M78.6 128.8h9.1M78.6 138.4h9.1M87.7 128.7v44M87.8 128.8h11.6M87.8 138.4h11.6M99.4 128.7v44M99.5 128.8h12.9M99.5 138.4h12.9M112.4 128.7v44M112.5 128.8h7.7M112.5 138.4h7.7M120.2 128.7v44"/>
<path d="M120.3 128.8h7.6M120.3 138.4h7.6M127.9 128.7v44M128 128.8h7.7M128 138.4h7.7M78.6 151.8h9.1M87.8 151.8h11.6M99.5 151.8h12.9M112.5 151.8h7.7M120.3 151.8h7.6M128 151.8h7.7M78.6 172.6h9.1"/>
<path d="M87.8 172.6h11.6M99.5 172.6h12.9M112.5 172.6h7.7M120.3 172.6h7.6M128 172.6h7.7"/>
</g>
<path d="M69.1 4.3h46.8v3.2h-46.8z" fill-rule="evenodd" fill="#fff"/>
<g fill="#000">
<path d="M115.9 9.3l1.2 .3-.3 1.2zM117.5 8.4l.8 1.5-1.2-.3zM117.5 6.6v1.8l-1.6 .9zM117.5 6.6h1.7l-.9 .9zM116.8 10.8l1.5-.9 1.6 .9zM118.3 7.5l.9 .9h-1.7zM119.2 8.4l.4 1.2-1.3 .3zM119.2 6.6l1.6 2.7-1.6-.9zM119.6 9.6l1.2-.3-.9 1.5z"/>
<path d="M120.6 6.6h5v.9h-1.9v3.3h-1.2v-3.3h-1.9z" fill-rule="evenodd"/>
<path d="M125.8 6.6v4.2h2.6a2.11 2.11 0 0 0 2.4-2.1 2.11 2.11 0 0 0-2.4-2.1zM126.9 7.5h1.7a1.2 1.2 0 0 1 1.1 1.2 1.2 1.2 0 0 1-1.1 1.2h-1.7z" fill-rule="evenodd"/>
<path d="M131 6.6h1.1v4.2h-1.1z" fill-rule="evenodd"/>
<path d="M132.1 8.6l2.2-2h1.5l-2.3 2 2.4 2.2h-1.6z" fill-rule="evenodd"/>
</g>
<path d="M13.7 17.4h122v4h-122z" fill="#666" stroke="#666" stroke-width=".35"/>
<path d="M13.7 22.2h122v4h-122z" fill="#ccc" stroke="#ccc" stroke-width=".35"/>
<g font-size="2.8" fill="#fff">
<text x="14.5" y="20.4">Inrush current limiters</text>
<text x="111.2" y="20.4">B57464S0***M000</text>
</g>
<g font-size="2.8">
<text x="14.5" y="25.2">ICLs</text>
<text x="128.3" y="25.2">S464</text>
<text x="13.7" y="35.5">Types of packing</text>
<text x="13.7" y="41.5">Reel packing</text>
<text x="13.7" y="90.2">Reel dimensions (in mm)</text>
<text x="13.7" y="97.8">Reel type</text>
<text x="30.7" y="97.8">Series</text>
<text x="61.2" y="97.8">pcs. per reel</text>
<text x="79.4" y="97.8">d</text>
<text x="94" y="97.8">f</text>
<text x="105" y="97.8">n</text>
<text x="122.2" y="97.8">w</text>
<text x="13.7" y="102.6">I</text>
<text x="13.7" y="107.4">I</text>
<text x="30.7" y="102.6">S153, S235</text>
<text x="30.7" y="107.4">S236</text>
<text x="61.2" y="102.6">1500</text>
<text x="61.2" y="107.4">1000</text>
<text x="79.4" y="102.6">360 max.</text>
<text x="79.4" y="107.4">360 max.</text>
<text x="94" y="102.6">31 ±1</text>
<text x="94" y="107.4">31 ±1</text>
<text x="105" y="102.6">approx. 45</text>
<text x="105" y="107.4">approx. 45</text>
<text x="122.2" y="102.6">54 max.</text>
<text x="122.2" y="107.4">54 max.</text>
<text x="13.7" y="112.3">II</text>
<text x="30.7" y="112.3">P11, P13</text>
<text x="61.2" y="112.3">1500</text>
<text x="79.4" y="112.3">500 max.</text>
<text x="94" y="112.3">23 ±1</text>
<text x="105" y="112.3">approx. 59</text>
<text x="122.2" y="112.3">72 max.</text>
<text x="13.7" y="117.1">II</text>
<text x="30.7" y="117.1">S237, S238, S364</text>
<text x="61.2" y="117.1">1000</text>
<text x="79.4" y="117.1">500 max.</text>
<text x="94" y="117.1">23 ±1</text>
<text x="105" y="117.1">approx. 59</text>
<text x="122.2" y="117.1">72 max.</text>
<text x="13.7" y="126.5">Ammo packing</text>
<text x="78.6" y="132.5">Ammo</text>
<text x="78.6" y="136.2">type</text>
<text x="88.8" y="132.5">Series</text>
<text x="100.5" y="132.5">pcs. per</text>
<text x="100.5" y="136.2">package</text>
<text x="113.5" y="132.5">x</text>
<text x="121.3" y="132.5">y</text>
<text x="129" y="132.5">z</text>
<text x="78.6" y="142.1">I</text>
<text x="88.8" y="142.1">S153,</text>
<text x="100.5" y="142.1">1000</text>
<text x="113.5" y="142.1">45</text>
<text x="121.3" y="142.1">335</text>
<text x="129" y="142.1">272</text>
<text x="88.8" y="145.8">S235,</text>
<text x="88.8" y="149.5">S236</text>
<text x="78.6" y="155.4">II</text>
<text x="88.8" y="155.4">P11,</text>
<text x="100.5" y="155.4">750</text>
<text x="113.5" y="155.4">55</text>
<text x="121.3" y="155.4">340</text>
<text x="129" y="155.4">340</text>
<text x="88.8" y="159.2">P13,</text>
<text x="88.8" y="162.9">S237,</text>
<text x="88.8" y="166.7">S238,</text>
<text x="88.8" y="170.4">S364</text>
<text x="79.6" y="179.6">Ammo packing dimensions (in mm)</text>
<text x="13.7" y="187.7">Bulk packing</text>
<text x="13.7" y="191.4">The components are packed in cardboard boxes, the size of which depends on the order quantity.</text>
<text x="13.7" y="195.2">Series S464 and P27 is only available as bulk.</text>
</g>
<g font-size="2.5">
<text x="13.7" y="204.9">Please read Cautions andwarnings and</text>
<text x="13.7" y="207.7">Importantnotesat the end of this document.</text>
<text x="69.2" y="204.9">Page 11 of 19</text>
</g>
</svg>
